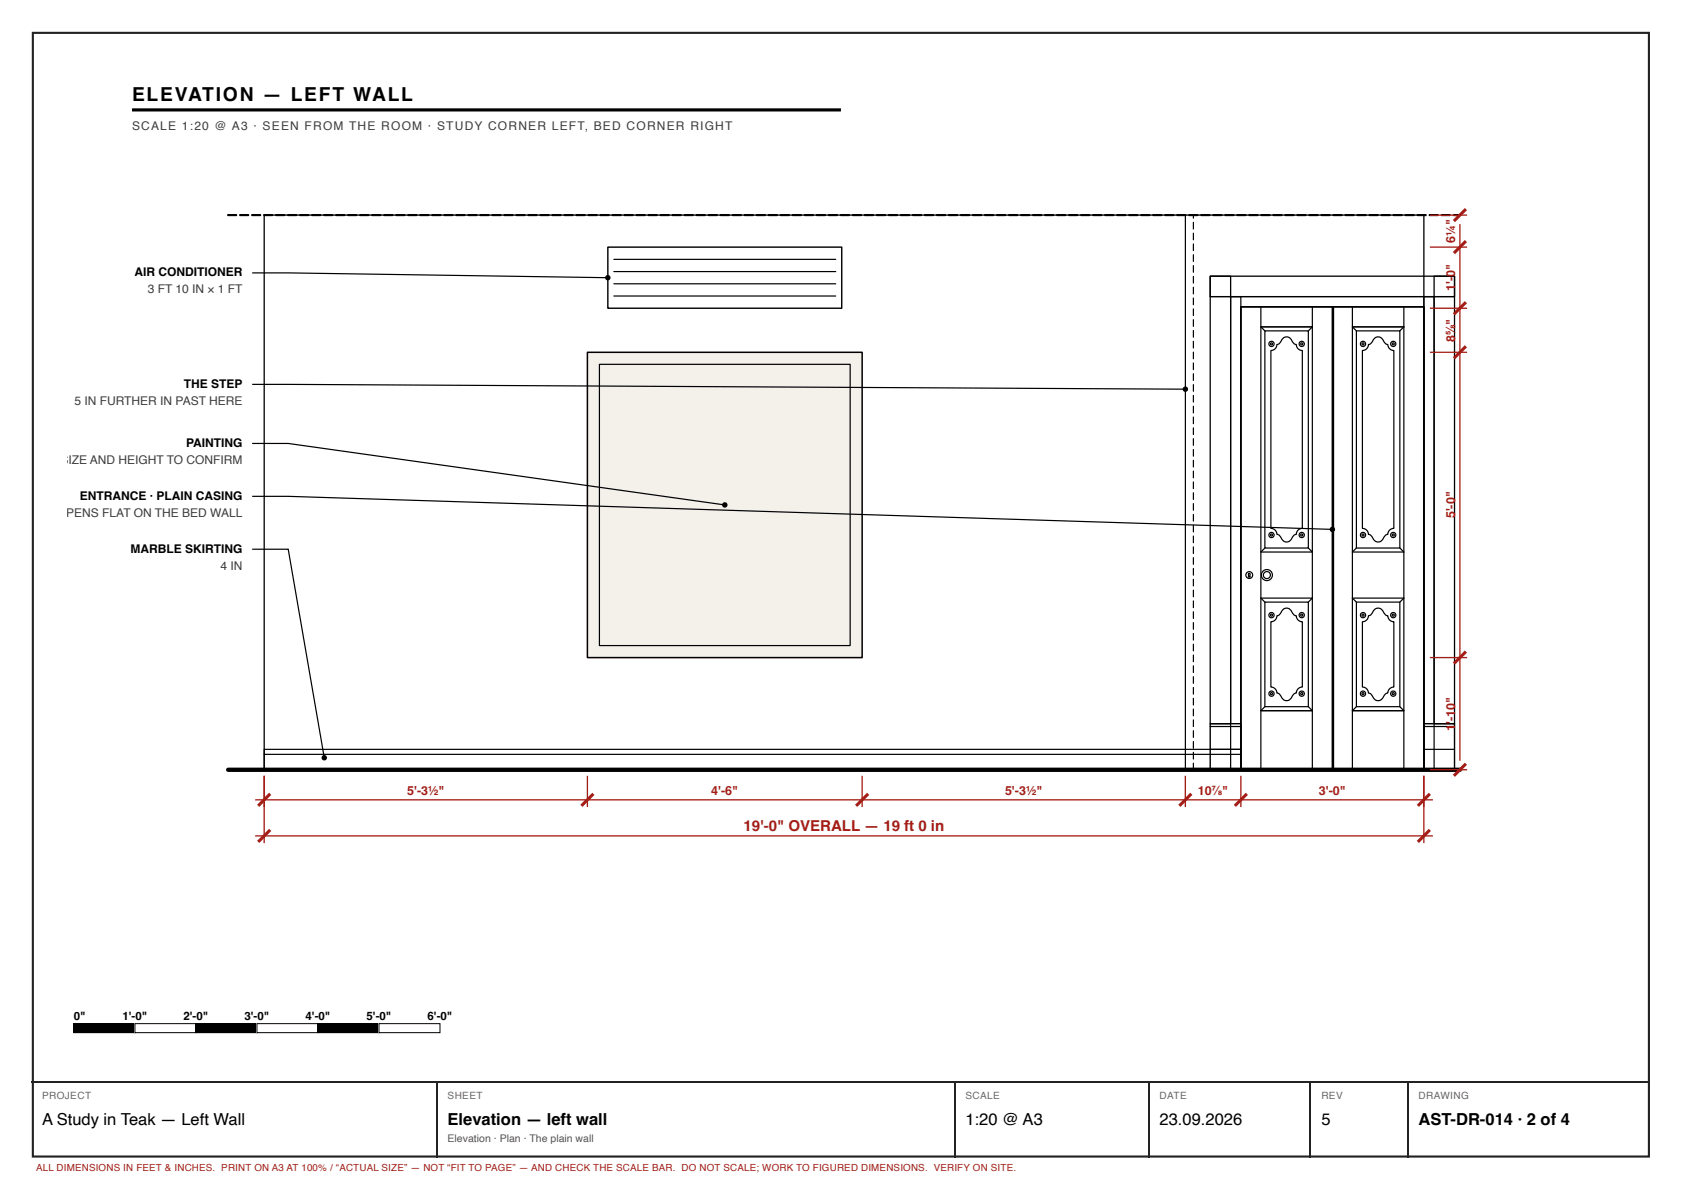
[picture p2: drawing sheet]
<svg xmlns="http://www.w3.org/2000/svg" width="420mm" height="297mm" viewBox="0 0 420 297" stroke-linecap="round" stroke-linejoin="round" font-family="sans-serif">
<path d="M8.2 8.2h403.5v280.5h-403.5z" fill="none" stroke="#222" stroke-width=".53"/>
<path d="M33 27.4h177" fill="none" stroke="#000" stroke-width=".79" stroke-linecap="butt"/>
<path d="M66 53.7h289.5v138.4h-289.5zM302.2 68.9h5.1v111.7h-5.1zM302.2 68.9h61v5.1h-61zM358.1 68.9h5.1v111.7h-5.1z" fill="none" stroke="#000" stroke-width=".32"/>
<g fill="none" stroke="#000" stroke-width=".3">
<path d="M296 53.7v138.4M302.2 74h61M307.3 74h2.5v118.1h-2.5zM309.8 76.6h22.9v115.5h-22.9zM314.8 76.6v5M327.7 76.6v5M332.7 76.6h22.8v115.5h-22.8zM333 76.6v115.5M337.7 76.6v5M350.5 76.6v5M355.5 74h2.6v118.1h-2.6zM314.8 81.6h12.9v56.2h-12.9z"/>
<path d="M314.8 81.6h12.9M314.8 81.6l1 1M315.8 82.6h10.9v54.2h-10.9zM320.3 84.5a1.43 1.43 0 0 1 2.4 .7l.5 .7 .5 .1a1.5 1.5 0 0 0 1.5 1.5v44.4a1.5 1.5 0 0 0-1.5 1.5 1.59 1.59 0 0 0-1.3 1.1 1.42 1.42 0 0 1-1.4 .8 1.42 1.42 0 0 1-1.2-1.2l-.6-.6-.4-.1a1.5 1.5 0 0 0-1.5-1.5v-44.4a1.5 1.5 0 0 0 1.5-1.5 1.59 1.59 0 0 0 1.2-1.2zM327.7 81.6l-1 1M337.7 81.6h12.8v56.2h-12.8zM337.7 81.6h12.8M337.7 81.6l1 1M338.7 82.6h10.8v54.2h-10.8zM343.2 84.5a1.43 1.43 0 0 1 2.3 .7l.6 .7 .4 .1a1.5 1.5 0 0 0 1.5 1.5v44.4a1.5 1.5 0 0 0-1.5 1.5 1.59 1.59 0 0 0-1.2 1.1 1.42 1.42 0 0 1-1.5 .8 1.42 1.42 0 0 1-1.2-1.2l-.5-.6-.4-.1a1.5 1.5 0 0 0-1.5-1.5v-44.4a1.5 1.5 0 0 0 1.5-1.5 1.59 1.59 0 0 0 1.2-1.2zM350.5 81.6l-1 1M315.8 136.8l-1 1v11.5l1 1"/>
<path d="M326.7 136.8l1 1v11.5l-1 1M338.7 136.8l-1 1v11.5l1 1M349.5 136.8l1 1v11.5l-1 1M311.7 143.2a.22 .22 0 0 1 .4 0 .22 .22 0 0 1 0 .3v.5h-.4zM314.8 149.3h12.9v28.1h-12.9zM315.8 150.3h10.9v26.1h-10.9zM320.3 152.2a1.43 1.43 0 0 1 2.4 .7l.5 .7 .5 .1a1.5 1.5 0 0 0 1.5 1.5v16.3a1.5 1.5 0 0 0-1.5 1.5 1.59 1.59 0 0 0-1.3 1.1 1.42 1.42 0 0 1-1.4 .8 1.42 1.42 0 0 1-1.2-1.2l-.6-.6-.4-.1a1.5 1.5 0 0 0-1.5-1.5v-16.3a1.5 1.5 0 0 0 1.5-1.5 1.59 1.59 0 0 0 1.2-1.2zM337.7 149.3h12.8v28.1h-12.8zM338.7 150.3h10.8v26.1h-10.8zM343.2 152.2a1.43 1.43 0 0 1 2.3 .7l.6 .7 .4 .1a1.5 1.5 0 0 0 1.5 1.5v16.3a1.5 1.5 0 0 0-1.5 1.5 1.59 1.59 0 0 0-1.2 1.1 1.42 1.42 0 0 1-1.5 .8 1.42 1.42 0 0 1-1.2-1.2l-.5-.6-.4-.1a1.5 1.5 0 0 0-1.5-1.5v-16.3a1.5 1.5 0 0 0 1.5-1.5 1.59 1.59 0 0 0 1.2-1.2zM314.8 177.4h12.9M314.8 177.4v14.7"/>
<path d="M315.8 176.4l-1 1M326.7 176.4l1 1M327.7 177.4v14.7M337.7 177.4h12.8M337.7 177.4v14.7M338.7 176.4l-1 1M349.5 176.4l1 1M350.5 177.4v14.7M66 187h243.8v5.1h-243.8zM66 188.3h243.8M302.2 181.3h7.6M302.2 187h7.6"/>
<path d="M355.5 181.3h7.7M355.5 187h7.7"/>
<circle cx="317.5" cy="85.8" r=".26"/>
<circle cx="317.5" cy="85.8" r=".65"/>
<circle cx="325" cy="85.8" r=".26"/>
<circle cx="325" cy="85.8" r=".65"/>
<circle cx="340.3" cy="85.8" r=".26"/>
<circle cx="340.3" cy="85.8" r=".65"/>
<circle cx="347.9" cy="85.8" r=".26"/>
<circle cx="347.9" cy="85.8" r=".65"/>
<circle cx="317.5" cy="133.5" r=".26"/>
<circle cx="317.5" cy="133.5" r=".65"/>
<circle cx="325" cy="133.5" r=".26"/>
<circle cx="325" cy="133.5" r=".65"/>
<circle cx="340.3" cy="133.5" r=".26"/>
<circle cx="340.3" cy="133.5" r=".65"/>
<circle cx="347.9" cy="133.5" r=".26"/>
<circle cx="347.9" cy="133.5" r=".65"/>
<circle cx="311.9" cy="143.5" r=".85"/>
<circle cx="316.3" cy="143.5" r="1.38"/>
<circle cx="316.3" cy="143.5" r=".88"/>
<circle cx="317.5" cy="153.5" r=".26"/>
<circle cx="317.5" cy="153.5" r=".65"/>
<circle cx="325" cy="153.5" r=".26"/>
<circle cx="325" cy="153.5" r=".65"/>
<circle cx="340.3" cy="153.5" r=".26"/>
<circle cx="340.3" cy="153.5" r=".65"/>
<circle cx="347.9" cy="153.5" r=".26"/>
<circle cx="347.9" cy="153.5" r=".65"/>
<circle cx="317.5" cy="173.1" r=".26"/>
<circle cx="317.5" cy="173.1" r=".65"/>
<circle cx="325" cy="173.1" r=".26"/>
<circle cx="325" cy="173.1" r=".65"/>
<circle cx="340.3" cy="173.1" r=".26"/>
<circle cx="340.3" cy="173.1" r=".65"/>
<circle cx="347.9" cy="173.1" r=".26"/>
<circle cx="347.9" cy="173.1" r=".65"/>
</g>
<path d="M297.9 190.4l.2 .1v1.6l-.1 .2-.2-.2zM297.9 187.7l.2 .1v1.6l-.1 .2-.2-.2zM297.9 185l.2 .1v1.6l-.1 .2-.2-.2zM297.9 182.3l.2 .1v1.6l-.1 .2-.2-.2zM297.9 179.6l.2 .1v1.6l-.1 .2-.2-.2zM297.9 176.9l.2 .1v1.6l-.1 .2-.2-.2zM297.9 174.2l.2 .1v1.6l-.1 .2-.2-.2zM297.9 171.5l.2 .1v1.6l-.1 .2-.2-.2zM297.9 168.8l.2 .1v1.6l-.1 .2-.2-.2zM297.9 166.1l.2 .1v1.6l-.1 .2-.2-.2zM297.9 163.4l.2 .1v1.6l-.1 .2-.2-.2zM297.9 160.7l.2 .1v1.6l-.1 .2-.2-.2zM297.9 158l.2 .1v1.6l-.1 .2-.2-.2zM297.9 155.3l.2 .1v1.6l-.1 .2-.2-.2zM297.9 152.6l.2 .1v1.6l-.1 .2-.2-.2zM297.9 149.9l.2 .1v1.6l-.1 .2-.2-.2zM297.9 147.2l.2 .1v1.6l-.1 .2-.2-.2zM297.9 144.5l.2 .1v1.6l-.1 .2-.2-.2zM297.9 141.8l.2 .1v1.6l-.1 .2-.2-.2zM297.9 139.1l.2 .1v1.6l-.1 .2-.2-.2zM297.9 136.4l.2 .1v1.6l-.1 .2-.2-.2zM297.9 133.7l.2 .1v1.6l-.1 .2-.2-.2zM297.9 131l.2 .1v1.6l-.1 .2-.2-.2zM297.9 128.3l.2 .1v1.6l-.1 .2-.2-.2zM297.9 125.6l.2 .1v1.6l-.1 .2-.2-.2zM297.9 122.9l.2 .1v1.6l-.1 .2-.2-.2zM297.9 120.2l.2 .1v1.6l-.1 .2-.2-.2zM297.9 117.5l.2 .1v1.6l-.1 .2-.2-.2zM297.9 114.8l.2 .1v1.6l-.1 .2-.2-.2zM297.9 112.1l.2 .1v1.6l-.1 .2-.2-.2zM297.9 109.4l.2 .1v1.6l-.1 .2-.2-.2zM297.9 106.7l.2 .1v1.6l-.1 .2-.2-.2zM297.9 104l.2 .1v1.6l-.1 .2-.2-.2zM297.9 101.3l.2 .1v1.6l-.1 .2-.2-.2zM297.9 98.6l.2 .1v1.6l-.1 .2-.2-.2zM297.9 95.9l.2 .1v1.6l-.1 .2-.2-.2zM297.9 93.2l.2 .1v1.6l-.1 .2-.2-.2zM297.9 90.5l.2 .1v1.6l-.1 .2-.2-.2zM297.9 87.8l.2 .1v1.6l-.1 .2-.2-.2zM297.9 85.1l.2 .1v1.6l-.1 .2-.2-.2zM297.9 82.4l.2 .1v1.6l-.1 .2-.2-.2zM297.9 79.7l.2 .1v1.6l-.1 .2-.2-.2zM297.9 77l.2 .1v1.6l-.1 .2-.2-.2zM297.9 74.3l.2 .1v1.6l-.1 .2-.2-.2zM297.9 71.6l.2 .1v1.6l-.1 .2-.2-.2zM297.9 68.9l.2 .1v1.6l-.1 .2-.2-.2zM297.9 66.2l.2 .1v1.6l-.1 .2-.2-.2zM297.9 63.5l.2 .1v1.6l-.1 .2-.2-.2zM297.9 60.8l.2 .1v1.6l-.1 .2-.2-.2zM297.9 58.1l.2 .1v1.6l-.1 .2-.2-.2zM297.9 55.4l.2 .1v1.6l-.1 .2-.2-.2zM297.9 53.6l.2 .1-.1 .9-.2-.2z" fill="#000"/>
<path d="M302.2 180.6h7.6v11.5h-7.6zM355.5 180.6h7.7v11.5h-7.7z" fill="none" stroke="#000" stroke-width=".35"/>
<path d="M309.8 76.6h45.7v115.5h-45.7z" fill="none" stroke="#000" stroke-width=".4"/>
<path d="M146.7 87.9h68.6v76.2h-68.6z" fill="#f4f1ea"/>
<path d="M146.7 87.9h68.6v76.2h-68.6z" fill="none" stroke="#000" stroke-width=".38"/>
<path d="M149.7 90.9h62.6v70.2h-62.6z" fill="none" stroke="#000" stroke-width=".3"/>
<path d="M151.8 61.7h58.4v15.2h-58.4z" fill="#fff"/>
<path d="M151.8 61.7h58.4v15.2h-58.4z" fill="none" stroke="#000" stroke-width=".35"/>
<path d="M63 68.1l88.8 1.2M153.3 73.9h55.4M153.3 70.8h55.4M153.3 67.8h55.4M153.3 64.7h55.4M63 95.9l233 1.2M63 110.7h9l109 15.3M63 123.9h9l260.7 8.2M63 137.1h9l9 52" fill="none" stroke="#000" stroke-width=".3"/>
<path d="M57 192.1h307.5" fill="none" stroke="#000" stroke-width="1.1"/>
<g fill="#000">
<path d="M18.5 255.5h15.2v2.2h-15.2z"/>
<path d="M56.8 53.5l2.2-.1a.27 .27 0 0 1 .2 .3 .27 .27 0 0 1-.2 .3l-2.1-.1zM59.8 53.5l2.2-.1a.27 .27 0 0 1 .2 .3 .27 .27 0 0 1-.2 .3l-2.1-.1zM62.8 53.5l2.2-.1a.27 .27 0 0 1 .2 .3 .27 .27 0 0 1-.2 .3l-2.1-.1zM65.8 53.5l2.2-.1a.27 .27 0 0 1 .2 .3 .27 .27 0 0 1-.2 .3l-2.1-.1zM68.8 53.5l2.2-.1a.27 .27 0 0 1 .2 .3 .27 .27 0 0 1-.2 .3l-2.1-.1zM71.8 53.5l2.2-.1a.27 .27 0 0 1 .2 .3 .27 .27 0 0 1-.2 .3l-2.1-.1zM74.8 53.5l2.2-.1a.27 .27 0 0 1 .2 .3 .27 .27 0 0 1-.2 .3l-2.1-.1zM77.8 53.5l2.2-.1a.27 .27 0 0 1 .2 .3 .27 .27 0 0 1-.2 .3l-2.1-.1zM80.8 53.5l2.2-.1a.27 .27 0 0 1 .2 .3 .27 .27 0 0 1-.2 .3l-2.1-.1zM83.8 53.5l2.2-.1a.27 .27 0 0 1 .2 .3 .27 .27 0 0 1-.2 .3l-2.1-.1zM86.8 53.5l2.2-.1a.27 .27 0 0 1 .2 .3 .27 .27 0 0 1-.2 .3l-2.1-.1zM89.8 53.5l2.2-.1a.27 .27 0 0 1 .2 .3 .27 .27 0 0 1-.2 .3l-2.1-.1zM92.8 53.5l2.2-.1a.27 .27 0 0 1 .2 .3 .27 .27 0 0 1-.2 .3l-2.1-.1zM95.8 53.5l2.2-.1a.27 .27 0 0 1 .2 .3 .27 .27 0 0 1-.2 .3l-2.1-.1zM98.8 53.5l2.2-.1a.27 .27 0 0 1 .2 .3 .27 .27 0 0 1-.2 .3l-2.1-.1zM101.8 53.5l2.2-.1a.27 .27 0 0 1 .2 .3 .27 .27 0 0 1-.2 .3l-2.1-.1zM104.8 53.5l2.2-.1a.27 .27 0 0 1 .2 .3 .27 .27 0 0 1-.2 .3l-2.1-.1zM107.8 53.5l2.2-.1a.27 .27 0 0 1 .2 .3 .27 .27 0 0 1-.2 .3l-2.1-.1zM110.8 53.5l2.2-.1a.27 .27 0 0 1 .2 .3 .27 .27 0 0 1-.2 .3l-2.1-.1zM113.8 53.5l2.2-.1a.27 .27 0 0 1 .2 .3 .27 .27 0 0 1-.2 .3l-2.1-.1zM116.8 53.5l2.2-.1a.27 .27 0 0 1 .2 .3 .27 .27 0 0 1-.2 .3l-2.1-.1zM119.8 53.5l2.2-.1a.27 .27 0 0 1 .2 .3 .27 .27 0 0 1-.2 .3l-2.1-.1zM122.8 53.5l2.2-.1a.27 .27 0 0 1 .2 .3 .27 .27 0 0 1-.2 .3l-2.1-.1zM125.8 53.5l2.2-.1a.27 .27 0 0 1 .2 .3 .27 .27 0 0 1-.2 .3l-2.1-.1zM128.8 53.5l2.2-.1a.27 .27 0 0 1 .2 .3 .27 .27 0 0 1-.2 .3l-2.1-.1zM131.8 53.5l2.2-.1a.27 .27 0 0 1 .2 .3 .27 .27 0 0 1-.2 .3l-2.1-.1zM134.8 53.5l2.2-.1a.27 .27 0 0 1 .2 .3 .27 .27 0 0 1-.2 .3l-2.1-.1zM137.8 53.5l2.2-.1a.27 .27 0 0 1 .2 .3 .27 .27 0 0 1-.2 .3l-2.1-.1zM140.8 53.5l2.2-.1a.27 .27 0 0 1 .2 .3 .27 .27 0 0 1-.2 .3l-2.1-.1zM143.8 53.5l2.2-.1a.27 .27 0 0 1 .2 .3 .27 .27 0 0 1-.2 .3l-2.1-.1zM146.8 53.5l2.2-.1a.27 .27 0 0 1 .2 .3 .27 .27 0 0 1-.2 .3l-2.1-.1zM149.8 53.5l2.2-.1a.27 .27 0 0 1 .2 .3 .27 .27 0 0 1-.2 .3l-2.1-.1zM152.8 53.5l2.2-.1a.27 .27 0 0 1 .2 .3 .27 .27 0 0 1-.2 .3l-2.1-.1zM155.8 53.5l2.2-.1a.27 .27 0 0 1 .2 .3 .27 .27 0 0 1-.2 .3l-2.1-.1zM158.8 53.5l2.2-.1a.27 .27 0 0 1 .2 .3 .27 .27 0 0 1-.2 .3l-2.1-.1zM161.8 53.5l2.2-.1a.27 .27 0 0 1 .2 .3 .27 .27 0 0 1-.2 .3l-2.1-.1zM164.8 53.5l2.2-.1a.27 .27 0 0 1 .2 .3 .27 .27 0 0 1-.2 .3l-2.1-.1zM167.8 53.5l2.2-.1a.27 .27 0 0 1 .2 .3 .27 .27 0 0 1-.2 .3l-2.1-.1zM170.8 53.5l2.2-.1a.27 .27 0 0 1 .2 .3 .27 .27 0 0 1-.2 .3l-2.1-.1zM173.8 53.5l2.2-.1a.27 .27 0 0 1 .2 .3 .27 .27 0 0 1-.2 .3l-2.1-.1zM176.8 53.5l2.2-.1a.27 .27 0 0 1 .2 .3 .27 .27 0 0 1-.2 .3l-2.1-.1zM179.8 53.5l2.2-.1a.27 .27 0 0 1 .2 .3 .27 .27 0 0 1-.2 .3l-2.1-.1zM182.8 53.5l2.2-.1a.27 .27 0 0 1 .2 .3 .27 .27 0 0 1-.2 .3l-2.1-.1zM185.8 53.5l2.2-.1a.27 .27 0 0 1 .2 .3 .27 .27 0 0 1-.2 .3l-2.1-.1zM188.8 53.5l2.2-.1a.27 .27 0 0 1 .2 .3 .27 .27 0 0 1-.2 .3l-2.1-.1zM191.8 53.5l2.2-.1a.27 .27 0 0 1 .2 .3 .27 .27 0 0 1-.2 .3l-2.1-.1zM194.8 53.5l2.2-.1a.27 .27 0 0 1 .2 .3 .27 .27 0 0 1-.2 .3l-2.1-.1zM197.8 53.5l2.2-.1a.27 .27 0 0 1 .2 .3 .27 .27 0 0 1-.2 .3l-2.1-.1zM200.8 53.5l2.2-.1a.27 .27 0 0 1 .2 .3 .27 .27 0 0 1-.2 .3l-2.1-.1zM203.8 53.5l2.2-.1a.27 .27 0 0 1 .2 .3 .27 .27 0 0 1-.2 .3l-2.1-.1zM206.8 53.5l2.2-.1a.27 .27 0 0 1 .2 .3 .27 .27 0 0 1-.2 .3l-2.1-.1zM209.8 53.5l2.2-.1a.27 .27 0 0 1 .2 .3 .27 .27 0 0 1-.2 .3l-2.1-.1zM212.8 53.5l2.2-.1a.27 .27 0 0 1 .2 .3 .27 .27 0 0 1-.2 .3l-2.1-.1zM215.8 53.5l2.2-.1a.27 .27 0 0 1 .2 .3 .27 .27 0 0 1-.2 .3l-2.1-.1zM218.8 53.5l2.2-.1a.27 .27 0 0 1 .2 .3 .27 .27 0 0 1-.2 .3l-2.1-.1zM221.8 53.5l2.2-.1a.27 .27 0 0 1 .2 .3 .27 .27 0 0 1-.2 .3l-2.1-.1zM224.8 53.5l2.2-.1a.27 .27 0 0 1 .2 .3 .27 .27 0 0 1-.2 .3l-2.1-.1zM227.8 53.5l2.2-.1a.27 .27 0 0 1 .2 .3 .27 .27 0 0 1-.2 .3l-2.1-.1zM230.8 53.5l2.2-.1a.27 .27 0 0 1 .2 .3 .27 .27 0 0 1-.2 .3l-2.1-.1zM233.8 53.5l2.2-.1a.27 .27 0 0 1 .2 .3 .27 .27 0 0 1-.2 .3l-2.1-.1zM236.8 53.5l2.2-.1a.27 .27 0 0 1 .2 .3 .27 .27 0 0 1-.2 .3l-2.1-.1zM239.8 53.5l2.2-.1a.27 .27 0 0 1 .2 .3 .27 .27 0 0 1-.2 .3l-2.1-.1zM242.8 53.5l2.2-.1a.27 .27 0 0 1 .2 .3 .27 .27 0 0 1-.2 .3l-2.1-.1zM245.8 53.5l2.2-.1a.27 .27 0 0 1 .2 .3 .27 .27 0 0 1-.2 .3l-2.1-.1zM248.8 53.5l2.2-.1a.27 .27 0 0 1 .2 .3 .27 .27 0 0 1-.2 .3l-2.1-.1zM251.8 53.5l2.2-.1a.27 .27 0 0 1 .2 .3 .27 .27 0 0 1-.2 .3l-2.1-.1zM254.8 53.5l2.2-.1a.27 .27 0 0 1 .2 .3 .27 .27 0 0 1-.2 .3l-2.1-.1zM257.8 53.5l2.2-.1a.27 .27 0 0 1 .2 .3 .27 .27 0 0 1-.2 .3l-2.1-.1zM260.8 53.5l2.2-.1a.27 .27 0 0 1 .2 .3 .27 .27 0 0 1-.2 .3l-2.1-.1zM263.8 53.5l2.2-.1a.27 .27 0 0 1 .2 .3 .27 .27 0 0 1-.2 .3l-2.1-.1zM266.8 53.5l2.2-.1a.27 .27 0 0 1 .2 .3 .27 .27 0 0 1-.2 .3l-2.1-.1zM269.8 53.5l2.2-.1a.27 .27 0 0 1 .2 .3 .27 .27 0 0 1-.2 .3l-2.1-.1zM272.8 53.5l2.2-.1a.27 .27 0 0 1 .2 .3 .27 .27 0 0 1-.2 .3l-2.1-.1zM275.8 53.5l2.2-.1a.27 .27 0 0 1 .2 .3 .27 .27 0 0 1-.2 .3l-2.1-.1zM278.8 53.5l2.2-.1a.27 .27 0 0 1 .2 .3 .27 .27 0 0 1-.2 .3l-2.1-.1zM281.8 53.5l2.2-.1a.27 .27 0 0 1 .2 .3 .27 .27 0 0 1-.2 .3l-2.1-.1zM284.8 53.5l2.2-.1a.27 .27 0 0 1 .2 .3 .27 .27 0 0 1-.2 .3l-2.1-.1zM287.8 53.5l2.2-.1a.27 .27 0 0 1 .2 .3 .27 .27 0 0 1-.2 .3l-2.1-.1zM290.8 53.5l2.2-.1a.27 .27 0 0 1 .2 .3 .27 .27 0 0 1-.2 .3l-2.1-.1zM293.8 53.5l2.2-.1a.27 .27 0 0 1 .2 .3 .27 .27 0 0 1-.2 .3l-2.1-.1zM296.8 53.5l2.2-.1a.27 .27 0 0 1 .2 .3 .27 .27 0 0 1-.2 .3l-2.1-.1zM299.8 53.5l2.2-.1a.27 .27 0 0 1 .2 .3 .27 .27 0 0 1-.2 .3l-2.1-.1zM302.8 53.5l2.2-.1a.27 .27 0 0 1 .2 .3 .27 .27 0 0 1-.2 .3l-2.1-.1zM305.8 53.5l2.2-.1a.27 .27 0 0 1 .2 .3 .27 .27 0 0 1-.2 .3l-2.1-.1zM308.8 53.5l2.2-.1a.27 .27 0 0 1 .2 .3 .27 .27 0 0 1-.2 .3l-2.1-.1zM311.8 53.5l2.2-.1a.27 .27 0 0 1 .2 .3 .27 .27 0 0 1-.2 .3l-2.1-.1zM314.8 53.5l2.2-.1a.27 .27 0 0 1 .2 .3 .27 .27 0 0 1-.2 .3l-2.1-.1zM317.8 53.5l2.2-.1a.27 .27 0 0 1 .2 .3 .27 .27 0 0 1-.2 .3l-2.1-.1zM320.8 53.5l2.2-.1a.27 .27 0 0 1 .2 .3 .27 .27 0 0 1-.2 .3l-2.1-.1zM323.8 53.5l2.2-.1a.27 .27 0 0 1 .2 .3 .27 .27 0 0 1-.2 .3l-2.1-.1zM326.8 53.5l2.2-.1a.27 .27 0 0 1 .2 .3 .27 .27 0 0 1-.2 .3l-2.1-.1zM329.8 53.5l2.2-.1a.27 .27 0 0 1 .2 .3 .27 .27 0 0 1-.2 .3l-2.1-.1zM332.8 53.5l2.2-.1a.27 .27 0 0 1 .2 .3 .27 .27 0 0 1-.2 .3l-2.1-.1zM335.8 53.5l2.2-.1a.27 .27 0 0 1 .2 .3 .27 .27 0 0 1-.2 .3l-2.1-.1zM338.8 53.5l2.2-.1a.27 .27 0 0 1 .2 .3 .27 .27 0 0 1-.2 .3l-2.1-.1zM341.8 53.5l2.2-.1a.27 .27 0 0 1 .2 .3 .27 .27 0 0 1-.2 .3l-2.1-.1zM344.8 53.5l2.2-.1a.27 .27 0 0 1 .2 .3 .27 .27 0 0 1-.2 .3l-2.1-.1zM347.8 53.5l2.2-.1a.27 .27 0 0 1 .2 .3 .27 .27 0 0 1-.2 .3l-2.1-.1zM350.8 53.5l2.2-.1a.27 .27 0 0 1 .2 .3 .27 .27 0 0 1-.2 .3l-2.1-.1zM353.8 53.5l2.2-.1a.27 .27 0 0 1 .2 .3 .27 .27 0 0 1-.2 .3l-2.1-.1zM356.8 53.5l2.2-.1a.27 .27 0 0 1 .2 .3 .27 .27 0 0 1-.2 .3l-2.1-.1zM359.8 53.5l2.2-.1a.27 .27 0 0 1 .2 .3 .27 .27 0 0 1-.2 .3l-2.1-.1zM362.8 53.5l1.7-.1a.27 .27 0 0 1 .3 .3 .27 .27 0 0 1-.3 .3l-1.6-.1z"/>
<circle cx="151.8" cy="69.3" r=".68"/>
<circle cx="296" cy="97.1" r=".68"/>
<circle cx="181" cy="126" r=".68"/>
<circle cx="332.7" cy="132.1" r=".68"/>
<circle cx="81" cy="189.1" r=".68"/>
</g>
<g fill="none" stroke="#a51d17" stroke-width=".33">
<path d="M357 53.7h9.3M364.5 55.9v134M357 76.9h9.3M357 61.7h9.3M357 87.9h9.3M357 164.1h9.3M63.7 199.6h294.1M66 193.6v16.8M146.7 193.6v7.8M215.3 193.6v7.8M296 193.6v7.8M309.8 193.6v7.8"/>
<path d="M355.5 193.6v16.8M357 192.1h9.3M63.7 208.6h294.1"/>
</g>
<g fill="none" stroke="#a51d17" stroke-width=".76" stroke-linecap="butt">
<path d="M366 52.2l-3 3M366 75.4l-3 3M366 60.2l-3 3M366 86.4l-3 3M366 162.6l-3 3M67.5 198.1l-3 3M148.2 198.1l-3 3M216.8 198.1l-3 3M297.5 198.1l-3 3M311.3 198.1l-3 3M357 198.1l-3 3M366 190.6l-3 3"/>
<path d="M67.5 207.1l-3 3M357 207.1l-3 3"/>
</g>
<path d="M18.5 255.5h15.2v2.2h-15.2z" fill="none" stroke="#000" stroke-width=".25"/>
<path d="M33.7 255.5h15.2v2.2h-15.2z" fill="#fff"/>
<path d="M33.7 255.5h15.2v2.2h-15.2zM48.9 255.5h15.3v2.2h-15.3z" fill="none" stroke="#000" stroke-width=".25"/>
<path d="M48.9 255.5h15.3v2.2h-15.3z" fill="#000"/>
<path d="M64.2 255.5h15.2v2.2h-15.2z" fill="#fff"/>
<path d="M64.2 255.5h15.2v2.2h-15.2zM79.4 255.5h15.2v2.2h-15.2z" fill="none" stroke="#000" stroke-width=".25"/>
<path d="M79.4 255.5h15.2v2.2h-15.2z" fill="#000"/>
<path d="M94.6 255.5h15.3v2.2h-15.3z" fill="#fff"/>
<path d="M94.6 255.5h15.3v2.2h-15.3z" fill="none" stroke="#000" stroke-width=".25"/>
<path d="M7.9 270h404.1M109.1 270.1v18.8M238.5 270.1v18.8M286.9 270.1v18.8M327.2 270.1v18.8M351.5 270.1v18.8" fill="none" stroke="#222" stroke-width=".26"/>
<text font-size="4.8" x="33" y="25.2">ELEVATION — LEFT WALL</text>
<g font-size="4.1">
<text x="10.5" y="280.7">A Study in Teak — Left Wall</text>
<text x="111.8" y="280.7">Elevation — left wall</text>
<text x="241" y="280.7">1:20 @ A3</text>
<text x="289.5" y="280.7">23.09.2026</text>
<text x="329.9" y="280.7">5</text>
<text x="354.1" y="280.7">AST-DR-014 · 2 of 4</text>
</g>
<text font-size="3.7" fill="#a51d17" x="185.7" y="207.4">19'-0&quot; OVERALL — 19 ft 0 in</text>
<g font-size="3.1" fill="#a51d17">
<text x="363.3" y="60.6" transform="rotate(-90 363.3 60.6)">6¼&quot;</text>
<text x="363.3" y="72.7" transform="rotate(-90 363.3 72.7)">1'-0&quot;</text>
<text x="363.3" y="85.3" transform="rotate(-90 363.3 85.3)">8⅝&quot;</text>
<text x="363.3" y="129.4" transform="rotate(-90 363.3 129.4)">5'-0&quot;</text>
<text x="363.3" y="182.4" transform="rotate(-90 363.3 182.4)">1'-10&quot;</text>
<text x="101.6" y="198.4">5'-3½&quot;</text>
<text x="177.6" y="198.4">4'-6&quot;</text>
<text x="250.9" y="198.4">5'-3½&quot;</text>
<text x="299.1" y="198.4">10⅞&quot;</text>
<text x="329.3" y="198.4">3'-0&quot;</text>
</g>
<g font-size="3" fill="#3d3d3d">
<text x="33" y="32.4">SCALE 1:20 @ A3 · SEEN FROM THE ROOM · STUDY CORNER LEFT, BED CORNER RIGHT</text>
<text x="36.9" y="73.2">3 FT 10 IN × 1 FT</text>
<text x="18.6" y="101">5 IN FURTHER IN PAST HERE</text>
<text x="15.1" y="115.8">SIZE AND HEIGHT TO CONFIRM</text>
<text x="16.5" y="129">PENS FLAT ON THE BED WALL</text>
<text x="55.1" y="142.2">4 IN</text>
</g>
<g font-size="3">
<text x="33.6" y="69">AIR CONDITIONER</text>
<text x="45.9" y="96.8">THE STEP</text>
<text x="46.5" y="111.6">PAINTING</text>
<text x="19.9" y="124.8">ENTRANCE · PLAIN CASING</text>
<text x="32.6" y="138">MARBLE SKIRTING</text>
</g>
<g font-size="2.9">
<text x="18.5" y="254.5">0&quot;</text>
<text x="30.6" y="254.5">1'-0&quot;</text>
<text x="45.8" y="254.5">2'-0&quot;</text>
<text x="61" y="254.5">3'-0&quot;</text>
<text x="76.3" y="254.5">4'-0&quot;</text>
<text x="91.5" y="254.5">5'-0&quot;</text>
<text x="106.7" y="254.5">6'-0&quot;</text>
</g>
<text font-size="2.6" fill="#555" x="111.8" y="285">Elevation · Plan · The plain wall</text>
<g font-size="2.5" fill="#666">
<text x="10.5" y="274.4">PROJECT</text>
<text x="111.8" y="274.4">SHEET</text>
<text x="241" y="274.4">SCALE</text>
<text x="289.5" y="274.4">DATE</text>
<text x="329.9" y="274.4">REV</text>
<text x="354.1" y="274.4">DRAWING</text>
</g>
<text font-size="2.4" fill="#a51d17" x="9" y="292.4">ALL DIMENSIONS IN FEET &amp; INCHES. PRINT ON A3 AT 100% / “ACTUAL SIZE” — NOT “FIT TO PAGE” — AND CHECK THE SCALE BAR. DO NOT SCALE; WORK TO FIGURED DIMENSIONS. VERIFY ON SITE.</text>
</svg>
